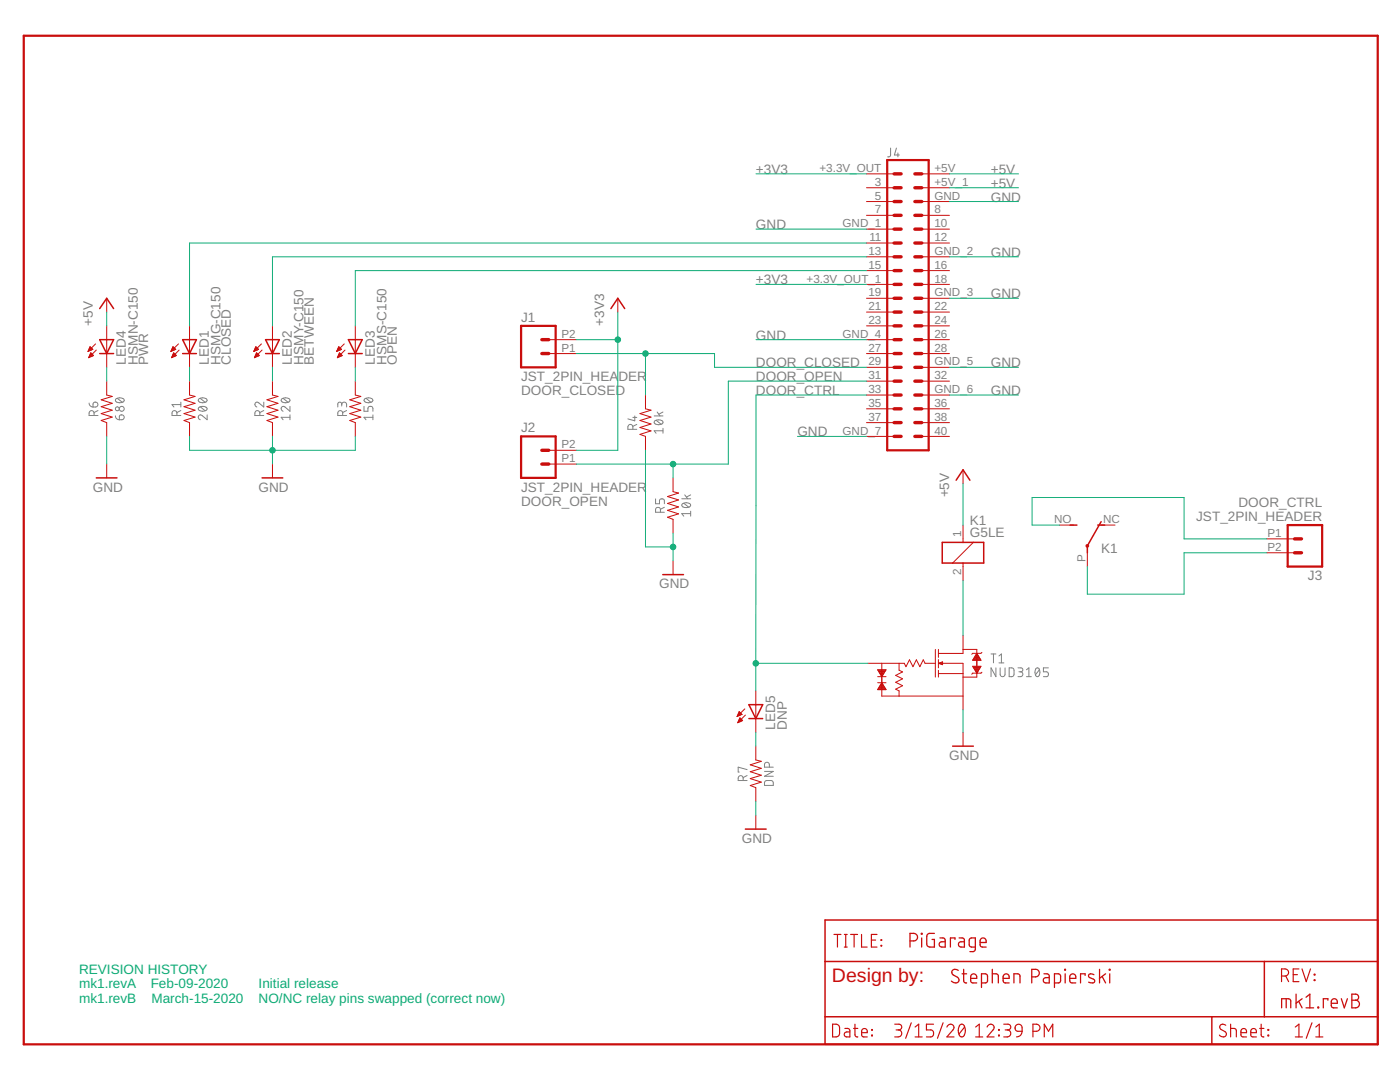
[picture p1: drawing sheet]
<svg xmlns="http://www.w3.org/2000/svg" width="279mm" height="216mm" viewBox="0 0 279 216" stroke-linecap="round" stroke-linejoin="round" font-family="sans-serif">
<g fill="none" stroke="#808080" stroke-width=".2">
<path d="M177.7 29.5v1.6l-.2 .2h-.4M178.9 29.5l-.4 1.4h1M179.2 30.5v.8M23.1 79.6a1.09 1.09 0 0 1 1.7 .3 1.04 1.04 0 0 1-1.8 0zM23.4 79.5l1 .8M39.7 79.6a1.11 1.11 0 0 1 1.6 .3 1.06 1.06 0 0 1-1.7 0zM40 79.5l.9 .8M56.2 79.6a1.09 1.09 0 0 1 1.7 .3 1.04 1.04 0 0 1-1.8 0zM56.5 79.5l1 .8M72.8 79.6a1.09 1.09 0 0 1 1.6 .3 1.06 1.06 0 0 1-1.8 0zM73 79.5l1 .8M17.8 80.4l.2 .6 .6 .2"/>
<path d="M18.7 80.3a.5 .5 0 0 1 .8 .2 .5 .5 0 0 1-.5 .7h-.4zM18.8 82.9v-.5a.5 .5 0 0 0-.5-.5 .5 .5 0 0 0-.5 .5v.5h1.8M19.6 81.9l-.8 .4M23 83l.3 .5 .5 .3M23.9 82.9a.51 .51 0 0 1 .8 .1 .51 .51 0 0 1-.4 .8h-.5zM35.3 82.9v-.5a.49 .49 0 0 0-.5-.5 .49 .49 0 0 0-.5 .5v.5h1.8M36.1 81.9l-.8 .4M36.1 80.7h-1.8l.4 .5M36.1 80.2v1M39.7 81.3a1.11 1.11 0 0 1 1.6 .3 1.06 1.06 0 0 1-1.7 0zM40 81.2l.9 .8M41.3 82.8v1l-1-.9a.48 .48 0 0 0-.7 .2 .48 .48 0 0 0 .4 .7"/>
<path d="M51.9 82.9v-.5a.5 .5 0 0 0-.5-.5 .5 .5 0 0 0-.5 .5v.5h1.7M52.6 80.2v1l-1-.8a.48 .48 0 0 0-.7 .1 .48 .48 0 0 0 .4 .7M52.6 81.9l-.7 .4M57.9 81.1v1l-1-.9a.48 .48 0 0 0-.8 .2 .48 .48 0 0 0 .4 .7M57.9 83.3h-1.8l.4 .5M57.9 82.8v1M68.2 80.7a.49 .49 0 0 1 .5-.5 .49 .49 0 0 1 .5 .5v.5M68.2 81v-.4a.39 .39 0 0 0-.4-.4 .39 .39 0 0 0-.4 .4v.6M68.4 82.9v-.5a.49 .49 0 0 0-.5-.5 .49 .49 0 0 0-.5 .5v.5h1.8M69.2 81.9l-.8 .4M72.6 81.1v1h.8v-.6a.51 .51 0 0 1 .5-.4 .51 .51 0 0 1 .5 .4v.6M74.4 83.3h-1.8l.4 .5"/>
<path d="M74.4 82.8v1M126.3 85.7v-.5a.5 .5 0 0 0-.5-.5 .5 .5 0 0 0-.5 .5v.5h1.8M126.3 83.3h.8M126.7 83v1l-1.4-.4M127.1 84.7l-.8 .4M130.6 83h1.7M130.7 84a1.09 1.09 0 0 1 1.6 .3 1.04 1.04 0 0 1-1.7 0zM130.8 99.5v1h.8v-.6a.5 .5 0 0 1 .5-.4 .5 .5 0 0 1 .5 .4v.6M130.9 83.9l1 .7M131.1 82.2l.6 .8M132.3 86h-1.7l.3 .4M132.3 85.5v.9"/>
<path d="M132.3 82.2l-.8 .5M136.1 99.5h1.7M136.7 98.7l.5 .8M137.8 98.7l-.8 .5M131.8 102.2v-.5a.49 .49 0 0 0-.5-.5 .49 .49 0 0 0-.5 .5v.5h1.8M132.6 101.2l-.8 .4M136.2 100.5a1.13 1.13 0 0 1 1.6 .3 1.06 1.06 0 0 1-1.7 0zM136.5 100.4l.9 .8M137.8 102.5h-1.7l.4 .5M137.8 102v1M197.8 130.5h1M198.3 130.5v1.8"/>
<path d="M198.8 133.3v1.7l-1-1.7v1.7M199.4 130.9l.5-.4v1.8M199.4 132.3h.9M199.6 133.3v1.2a.49 .49 0 0 0 .5 .5 .49 .49 0 0 0 .5-.5v-1.2M201.4 133.3h.6l.4 .3v1.1l-.4 .3h-.6zM203.2 133.3h.6a.39 .39 0 0 1 .3 .4 .39 .39 0 0 1-.3 .3h-.5M203.6 134a.49 .49 0 0 1 .5 .5 .49 .49 0 0 1-.5 .5h-.4M204.9 135h.9M204.9 133.6l.4-.3v1.7M206.8 133.4l.2-.1a1.01 1.01 0 0 1 0 1.7 1.11 1.11 0 0 1-.2-1.6zM207.4 133.6l-.7 1M209.2 133.3h-1v.7h.6a.49 .49 0 0 1 .4 .5 .49 .49 0 0 1-.4 .5h-.6"/>
<path d="M148.3 155.7v-.4a.5 .5 0 0 0-.5-.5 .5 .5 0 0 0-.5 .5v.4h1.8M149.1 153.6l-1.8-.5v1h.2M149.1 154.7l-.8 .5M152.6 153.9h1.7l-1.7 1h1.7M152.7 155.9l.4-.2 1 .1 .2 .3v.6h-1.7zM153.5 153.1v-.5a.49 .49 0 0 0-.4-.5 .49 .49 0 0 0-.5 .5v.5h1.7"/>
<circle cx="23.4" cy="81.6" r=".39"/>
<circle cx="24.3" cy="81.6" r=".48"/>
</g>
<g fill="none" stroke="#c90d0c" stroke-width=".3">
<path d="M19.9 70.5h2.8M19.9 67.8h2.8l-1.4 2.7zM19.9 61.6l1.4-2.1 1.4 2.1M36.4 70.5h2.8M36.4 67.8h2.8l-1.4 2.7zM53 70.5h2.8M53 67.8h2.8l-1.4 2.7zM69.5 67.8h2.8l-1.4 2.7zM69.5 70.5h2.8M121.9 61.6l1.4-2.1 1.4 2.1M19.2 95.4h4.1M52.3 95.4h4.1"/>
<path d="M190.8 95.8l1.4-2.1 1.4 2.1M132.3 114.7h4.1M188 108.2h8.3v4.2h-8.3zM213.6 104.8h1.3M219.1 104.8h1.4M219.8 104.1l-2.8 4.8v1.4M149.5 140.6h2.7l-1.4 2.8zM149.5 143.4h2.7M190.1 148.9h4.1M148.8 165.4h4.1M164.7 183.6h110.3v24.8h-110.3zM164.7 191.9h110.3"/>
<path d="M252.3 191.9v11M164.7 202.9h110.3M241.9 202.9v5.5"/>
</g>
<g fill="none" stroke="#c90d0c" stroke-width=".2">
<path d="M172.9 37.5h5.5M172.9 34.7h5.5M184 37.5h5.5M184 34.7h5.5M21.3 59.5v2.8M123.3 59.5v2.8M172.9 59.5h5.5M172.9 56.7h5.5M172.9 54h5.5M172.9 51.2h5.5M172.9 48.5h5.5M172.9 45.7h5.5"/>
<path d="M172.9 43h5.5M172.9 40.2h5.5M184 59.5h5.5M184 56.7h5.5M184 54h5.5M184 51.2h5.5M184 48.5h5.5M184 45.7h5.5M184 43h5.5M184 40.2h5.5M17.6 70.1h.1M17.6 70h.4"/>
<path d="M17.7 69.8h.6M17.7 71.3h.2M17.8 69.7h.7M17.8 69.6h.6M17.8 71.2h.4M17.8 71h.7M17.9 69.4h.3M17.9 70.9h.7M17.9 69.3h.2M18 70.8h.5M18 70.6h.3M18.1 70.5h.1"/>
<path d="M18.1 70.4l.6 .6-1 .4zM18.5 69.7l-.5-.5-.4 .9M18.5 69.7l-.9 .4M19.1 68.6l-1.5 1.5M19.2 69.8l-1.5 1.6M21.3 65v8.3M21.3 76.1v2.7l1.1 .3-2.2 .7 2.2 .7-2.2 .7 2.2 .7-2.2 .6 2.2 .7-2.2 .7 1.1 .4v2.8M34.1 70.1h.1M34.2 70h.3M34.2 69.8h.6M34.3 71.3h.1M34.3 69.7h.8"/>
<path d="M34.3 71.2h.4M34.4 69.6h.5M34.4 71h.7M34.4 69.4h.4M34.4 70.9h.7M34.5 69.3h.1M34.5 70.8h.5M34.6 70.6h.3M34.6 70.5h.2M34.6 70.4l.6 .6-1 .4zM35.1 69.7l-.6-.5-.4 .9M35.1 69.7l-1 .4"/>
<path d="M35.6 68.6l-1.5 1.5M35.8 69.8l-1.6 1.6M37.8 65v8.3M37.8 76.1v2.7l1.1 .3-2.2 .7 2.2 .7-2.2 .7 2.2 .7-2.2 .6 2.2 .7-2.2 .7 1.1 .4v2.8M50.7 70.1h.1M50.7 70h.4M50.8 69.8h.6M50.8 71.3h.2M50.8 69.7h.8M50.9 69.6h.6M50.9 71.2h.4M50.9 71h.7"/>
<path d="M50.9 69.4h.4M51 70.9h.7M51 69.3h.2M51.1 70.8h.5M51.1 70.6h.3M51.2 70.5h.1M51.2 70.4l.6 .6-1 .4zM51.6 69.7l-.5-.5-.4 .9M51.6 69.7l-.9 .4M52.2 68.6l-1.5 1.5M52.3 69.8l-1.5 1.6M54.4 65v8.3"/>
<path d="M54.4 76.1v2.7l1.1 .3-2.2 .7 2.2 .7-2.2 .7 2.2 .7-2.2 .6 2.2 .7-2.2 .7 1.1 .4v2.8M67.2 70.1h.1M67.3 70h.3M67.3 69.8h.6M67.4 71.3h.1M67.4 69.7h.7M67.4 71.2h.4M67.4 69.6h.6M67.5 71h.6M67.5 69.4h.4M67.5 69.3h.2M67.5 70.9h.7"/>
<path d="M67.6 70.8h.5M67.6 70.6h.4M67.7 70.5h.1M67.8 70.4l.5 .6-1 .4zM68.2 69.7l-.6-.5-.4 .9M68.2 69.7l-1 .4M68.7 68.6l-1.5 1.5M68.9 69.8l-1.6 1.6M70.9 65v8.3M70.9 76.1v2.7l1.1 .3-2.2 .7 2.2 .7-2.2 .7 2.2 .7-2.2 .6 2.2 .7-2.2 .7 1.1 .4v2.8M109.5 67.8h5.5M109.5 70.5h5.5"/>
<path d="M128.8 78.8v2.8l1.1 .3-2.2 .6 2.2 .7-2.2 .7 2.2 .7-2.2 .7 2.2 .7-2.2 .7 1.1 .4v2.8M172.9 67.8h5.5M172.9 65h5.5M172.9 62.3h5.5M172.9 70.5h5.5M172.9 73.3h5.5M172.9 76.1h5.5M172.9 78.8h5.5M184 67.8h5.5M184 65h5.5M184 62.3h5.5M184 70.5h5.5"/>
<path d="M184 73.3h5.5M184 76.1h5.5M184 78.8h5.5M21.3 92.6v2.8M54.4 92.6v2.8M109.5 92.6h5.5M109.5 89.9h5.5M134.3 95.4v2.7l1.1 .3-2.2 .7 2.2 .7-2.2 .7 2.2 .7-2.2 .6 2.2 .7-2.2 .7 1.1 .4v2.8M172.9 81.6h5.5M172.9 84.3h5.5M172.9 87.1h5.5M184 81.6h5.5"/>
<path d="M184 84.3h5.5M184 87.1h5.5M192.2 93.7v2.8M134.3 111.9v2.8M192.2 104.8v3.4M192.2 112.4v3.4M194.2 108.2l-4.1 4.2M211.5 104.8h2.7M217 110.3v2.8M219.8 104.8h2.7M252.8 107.5h5.6M252.8 110.3h5.6"/>
<path d="M150.8 137.9v8.2M173.2 132.4h7.3l.3 .6 .7-1.3 .7 1.3 .7-1.3 .7 1.3 .7-1.3 .3 .7h2.1M175.2 135h1.6M175.2 133.6h1.6l-.8 1.4zM175.2 136.2h1.6M175.2 133.7h1.6M175.2 137.5h1.5M175.3 133.9h1.4M175.3 137.3h1.4M175.4 134h1.2M175.4 137.2h1.2M175.5 134.1h1"/>
<path d="M175.5 137.1h1M175.5 134.3h.9M175.6 136.9h.8M175.6 134.4h.8M175.6 136.8h.7M175.7 134.5h.6M175.7 136.7h.6M175.8 134.7h.4M175.8 136.5h.4M175.9 134.8h.2M175.9 136.4h.2M175.9 134.9h.1"/>
<path d="M176 136.2h.1M176 132.4v6.5h16.2M176 136.2l.8 1.4h-1.6zM179.4 132.4v1.3l.7 .4-1.3 .7 1.3 .6-1.3 .7 1.3 .7-1.3 .7 .6 .4v1M186.7 129.6v5.5M187.3 129.6v1.6M187.3 131.6v1.7M187.3 133.8v1.3M187.3 134.4h4.9M187.3 132.4l.8-.3v.5zM187.4 132.4h4.8v9.2M187.6 132.2h.5"/>
<path d="M187.8 132.5h.3M188 132.1h.1M192.2 126.8v3.6h-4.9M192.2 129.6h2.7v5.5h-2.7M194.1 132.9h1.7l-.9 1.4zM194.2 133.1h1.5M194.2 131.6h1.5M194.2 133.2h1.4M194.3 131.4h1.3M194.3 133.3h1.3M194.4 131.3h1.1M194.4 133.5h1.1"/>
<path d="M194.5 131.2h.9M194.5 133.6h.9M194.5 131h.8M194.6 133.7h.7M194.6 130.9h.7M194.6 133.9h.6M194.7 130.8h.5M194.7 134h.5M194.8 130.6h.3M194.8 134.1h.3M194.9 130.5h.1M194.9 134.3h.1"/>
<path d="M194.9 130.4l.9 1.3h-1.7zM194.9 130.4h.1M196 130.2l-.2 .2h-1.7l-.2 .2M196 134.1l-.2 .2h-1.7l-.2 .2M147.1 142.9h.1M147.2 142.8h.3M147.2 142.7h.6M147.3 142.5h.8M147.3 144.1h.1M147.3 144h.4M147.3 142.4h.6M147.4 143.9h.6"/>
<path d="M147.4 142.3h.4M147.4 143.7h.8M147.5 142.1h.2M147.5 143.6h.5M147.5 142h.1M147.5 142l-.4 1M147.5 142l.6 .6M147.6 143.5h.3M147.6 143.3h.2M147.7 143.2l.5 .6-1 .4zM148.1 142.6l-1 .4M148.6 141.5l-1.5 1.5"/>
<path d="M148.8 142.7l-1.6 1.5M150.8 148.9v2.7l1.1 .3-2.2 .7 2.2 .7-2.2 .7 2.2 .7-2.2 .7 2.2 .7-2.2 .6 1.1 .5v2.7M192.2 146.1v2.8M150.8 162.7v2.7"/>
</g>
<g fill="none" stroke="#c90d0c" stroke-width=".44">
<path d="M4.7 7.1h270.3v201.3h-270.3zM177.1 31.9h8.2v58h-8.2zM104 65h6.9v8.3h-6.9zM104 87.1h6.9v8.3h-6.9zM257 104.8h6.9v8.3h-6.9z"/>
<circle cx="217" cy="108.9" r=".15"/>
</g>
<g fill="none" stroke="#c90d0c" stroke-width=".68">
<path d="M178.4 37.5h1.4M178.4 34.7h1.4M182.6 37.5h1.4M182.6 34.7h1.4M178.4 56.7h1.4M178.4 59.5h1.4M178.4 54h1.4M178.4 51.2h1.4M178.4 48.5h1.4M178.4 45.7h1.4M178.4 43h1.4M178.4 40.2h1.4"/>
<path d="M182.6 56.7h1.4M182.6 59.5h1.4M182.6 54h1.4M182.6 51.2h1.4M182.6 48.5h1.4M182.6 45.7h1.4M182.6 43h1.4M182.6 40.2h1.4M108.1 67.8h1.4M108.1 70.5h1.4M178.4 62.3h1.4M178.4 65h1.4"/>
<path d="M178.4 67.8h1.4M178.4 76.1h1.4M178.4 78.8h1.4M178.4 73.3h1.4M178.4 70.5h1.4M182.6 62.3h1.4M182.6 65h1.4M182.6 67.8h1.4M182.6 76.1h1.4M182.6 78.8h1.4M182.6 73.3h1.4M182.6 70.5h1.4"/>
<path d="M108.1 89.9h1.4M108.1 92.6h1.4M178.4 81.6h1.4M178.4 84.3h1.4M178.4 87.1h1.4M182.6 81.6h1.4M182.6 84.3h1.4M182.6 87.1h1.4M258.4 110.3h1.3M258.4 107.5h1.3"/>
</g>
<g fill="none" stroke="#c90d0c" stroke-width=".23">
<path d="M166.4 186.5h1.4M167.1 186.5v2.5M168.5 186.5h.6M168.5 189h.6M168.8 186.5v2.5M169.8 186.5h1.4M170.5 186.5v2.5M171.9 186.5v2.5h1.2M173.9 187.6h.9M175 186.5h-1.1v2.5h1.1M175.8 187.5l.2 .1zM175.8 188.6l.2 .2z"/>
<path d="M255.8 194.8h.7a.71 .71 0 0 0 .7-.8 .71 .71 0 0 0-.7-.7h-.7v2.6M256.6 194.8l.6 1.1M258.1 194.5h.8M259.2 193.3h-1.1v2.6h1.1M259.8 193.3l.9 2.6 .8-2.6M262.3 194.4h.1v.1h-.1zM262.3 195.5h.1v.2h-.1zM166.2 204.4a1.21 1.21 0 0 1 1.2 .3l.2 .4-.2 1.5a1.21 1.21 0 0 1-1.2 .3zM168.6 205.2l.7 .1 .3 .3v1.3h-.6a.5 .5 0 0 1-.5-.5 .5 .5 0 0 1 .5-.5h.6M170.3 205.2h.9M170.6 204.4v2.1l.2 .3 .4 .1M172 206.1h1.1a.59 .59 0 0 0-.4-.9 .59 .59 0 0 0-.7 .6l.1 1 1 .1"/>
<path d="M174 205.4l.1 .2zM174 206.5l.1 .2zM178.6 204.4h.8a.57 .57 0 0 1 .6 .5 .57 .57 0 0 1-.6 .6h-.6M179.3 205.5a.7 .7 0 0 1 .7 .7 .7 .7 0 0 1-.7 .7h-.7M181.9 204.1l-1.2 3.1M182.6 206.9h1.4M182.6 204.9l.7-.5v2.5M186.3 204.4h-1.4v1.1h.8a.71 .71 0 0 1 .6 .7 .71 .71 0 0 1-.6 .7h-.8M188.2 204.1l-1.1 3.1M189 204.9a.7 .7 0 0 1 1-.5 .7 .7 0 0 1 .2 1.1l-1.2 1.4h1.4M191.5 204.6a.58 .58 0 0 1 .7-.2 .58 .58 0 0 1 .4 .6 1.63 1.63 0 0 1-.5 1.9h-.1a1.28 1.28 0 0 1-.7-1.9zM192.5 204.9l-1.1 1.4"/>
<path d="M194.7 206.9h1.4M194.7 204.9l.7-.5v2.5M197 204.9a.69 .69 0 0 1 1-.5 .69 .69 0 0 1 .2 1.1l-1.2 1.4h1.4M199.3 206.5h.1v.2h-.1zM199.3 205.4h.1v.2h-.1zM200.3 204.4h.9a.57 .57 0 0 1 .5 .5 .57 .57 0 0 1-.5 .6h-.6M201 205.5a.7 .7 0 0 1 .7 .7 .7 .7 0 0 1-.7 .7h-.7M202.7 204.7a.7 .7 0 0 1 .8-.3 .7 .7 0 0 1 .5 .7v.7h-.9a.68 .68 0 0 1-.4-1.1zM204 205.8l-.1 .3a1.06 1.06 0 0 1-1 .8M206.1 205.8h.7a.71 .71 0 0 0 .8-.7 .71 .71 0 0 0-.8-.7h-.7v2.5M208.4 206.9v-2.5l.9 1.4 .8-1.4v2.5M244.6 204.6a.64 .64 0 0 0-.9-.1 .64 .64 0 0 0 0 .9l.8 .4a.61 .61 0 0 1 .1 .9 .61 .61 0 0 1-.9 .1l-.3-.3"/>
<path d="M245.6 205.2l1 .1 .1 .3v1.3M245.6 204.4v2.5M247.6 206.1h1.2a.59 .59 0 0 0-.4-.9 .59 .59 0 0 0-.8 .6l.2 1 1 .1M249.6 206.1h1.1a.59 .59 0 0 0-.4-.9 .59 .59 0 0 0-.7 .6l.1 1 1 .1M251.4 205.2h.8M251.7 204.4v2.3l.2 .2h.3M253 206.5h.2v.2h-.2zM253 205.4h.2v.2h-.2zM258.5 206.9h1.4M258.5 204.9l.7-.5v2.5M261.8 204.1l-1.1 3.1M262.6 206.9h1.4"/>
<path d="M262.6 204.9l.7-.5v2.5"/>
</g>
<g fill="none" stroke="#c90d0c" stroke-width=".25">
<path d="M181.6 187.7h.8a.75 .75 0 0 0 .7-.7 .75 .75 0 0 0-.7-.8h-.8v2.8M183.9 186.2h.1v.2h-.1zM183.9 187.2v1.8M186.5 186.2l-1.1 .1-.4 .4v1.9l.4 .3 1.1 .1v-1.5h-.5M187.6 187.2h.8l.2 .4v1.4h-.6a.53 .53 0 0 1-.6-.6 .53 .53 0 0 1 .6-.5h.6M190.6 187.5v-.3h-.9v1.8M191.2 193.6a.68 .68 0 0 0-1-.1 .68 .68 0 0 0 0 1l.9 .5a.66 .66 0 0 1 .1 1 .66 .66 0 0 1-.9 0l-.4-.2M191.4 187.2h.8l.2 .2 .1 1.6h-.7a.53 .53 0 0 1-.5-.6 .53 .53 0 0 1 .5-.5h.7M192 194.3h.9M192.3 193.4v2.5l.3 .2h.3M193.7 195.2h1.2a.63 .63 0 0 0-.4-.8 .63 .63 0 0 0-.8 .5l.1 1.1 1.1 .1M194.6 189h-.7l-.4-.3-.1-1.1 .3-.4h.9v2.2l-.2 .4-.8 .1"/>
<path d="M195.6 188.1h1.2a.63 .63 0 0 0-.4-.9 .63 .63 0 0 0-.8 .5l.1 1.1 1.1 .2M195.9 196.1h.9l.3-.2v-1.3l-.3-.2-.9-.1v2.7M198 194.3l1 .1 .2 .2v1.5M198 193.4v2.7M200.2 195.2h1.2a.63 .63 0 0 0-.4-.9 .63 .63 0 0 0-.8 .6l.1 1.1 1.1 .1M202.4 196.1v-1.8l.9 .1 .2 .2 .1 1.5M205.9 194.9h.8a.75 .75 0 0 0 .7-.7 .75 .75 0 0 0-.7-.8h-.8v2.7M208.3 194.3l.8 .1 .3 .2v1.5h-.7a.53 .53 0 0 1-.5-.5 .53 .53 0 0 1 .5-.5h.7M210.4 196.1h1l.2-.2 .1-1.1-.3-.4-1-.1v2.7M212.5 193.4h.1v.2h-.1zM212.6 194.3v1.8M213.5 195.2h1.2a.63 .63 0 0 0-.4-.9 .63 .63 0 0 0-.8 .6l.1 1.1 1.1 .1"/>
<path d="M216.6 194.6v-.3h-1v1.8M218.3 194.5a.72 .72 0 0 0-1 .1v.4l1.1 .5 .1 .2-.3 .4-.9-.1M219.4 193.4v2.7M220 194.9l.6 1.2M220.6 194.3l-1.2 .9M221.4 193.4h.1v.2h-.1zM221.5 194.3v1.8M256.7 199.3v1.8M258.7 198.4v2.7M259.2 199.8l.7 1.3M259.9 199.3l-1.2 .9M260.6 199l.8-.6v2.7"/>
<path d="M265 199.6v-.3h-.9v1.8M267.7 199.3l.6 1.8 .6-1.8M269.8 198.4h.8a.6 .6 0 0 1 .5 .6 .6 .6 0 0 1-.5 .6 .76 .76 0 0 1 .7 .7 .76 .76 0 0 1-.7 .8h-.8zM269.8 199.6h.8M255.8 201.1v-1.8h1.3l.4 .1 .1 .3v1.4M260.6 201.1h1.6M263 201h.2v.1h-.2zM265.7 200.2h1.2a.63 .63 0 0 0-.4-.9 .63 .63 0 0 0-.8 .6l.1 1.1 1.1 .1"/>
</g>
<g fill="none" stroke="#0dab76" stroke-width=".2">
<path d="M150.9 34.7h22M189.5 34.7h13.8M189.5 37.5h13.8M150.9 45.7h22M150.9 56.7h22M172.9 51.2h-118.5v13.8M172.9 48.5h-135.1v16.5M172.9 54h-102v11M189.5 40.2h13.8M189.5 51.2h13.8M189.5 59.5h13.8M21.3 62.3v2.7"/>
<path d="M21.3 73.3v2.8M37.8 73.3v2.8M54.4 73.3v2.8M70.9 73.3v2.8M115 70.5h27.6v2.8h30.3M115 67.8h8.3M123.3 62.3v27.6h-8.3M128.8 70.5v8.3M150.9 67.8h22M172.9 78.8h-22l-.1 53.6M172.9 76.1h-27.5v16.5h-30.4M189.5 73.3h13.8"/>
<path d="M189.5 78.8h13.8M21.3 87.1v5.5M37.8 87.1v2.8h33.1v-2.8M54.4 87.1v5.5M128.8 89.9v19.2h5.5M134.3 92.6v2.8M159.2 87.1h13.7M192.2 96.5v8.3M134.3 106.4v5.5M192.2 115.8v11M211.5 104.8h-5.5v-5.5h30.3v8.2h16.5M252.8 110.3h-16.5v8.3h-19.3v-5.5"/>
<path d="M150.8 132.4v5.5M150.8 132.4h22.4M150.8 146.1v2.8M150.8 159.9v2.8M192.2 141.6v4.5"/>
</g>
<g fill="#0dab76" stroke="#0dab76" stroke-width=".2">
<circle cx="134.3" cy="109.1" r=".55"/>
<circle cx="54.4" cy="89.9" r=".55"/>
<circle cx="128.8" cy="70.5" r=".55"/>
<circle cx="134.3" cy="92.6" r=".55"/>
<circle cx="150.8" cy="132.4" r=".55"/>
<circle cx="123.3" cy="67.8" r=".55"/>
</g>
<text font-size="3.9" fill="#c90d0c" x="166" y="196">Design by:</text>
<g font-size="2.7" fill="#808080">
<text x="150.9" y="34.7">+3V3</text>
<text x="197.7" y="34.7">+5V</text>
<text x="197.7" y="40.2">GND</text>
<text x="197.7" y="37.5">+5V</text>
<text x="150.9" y="45.7">GND</text>
<text x="197.7" y="51.2">GND</text>
<text x="150.9" y="56.8">+3V3</text>
<text x="197.7" y="59.5">GND</text>
<text x="18.5" y="65" transform="rotate(-90 18.5 65)">+5V</text>
<text x="104" y="64.2">J1</text>
<text x="120.5" y="65" transform="rotate(-90 120.5 65)">+3V3</text>
<text x="150.9" y="67.8">GND</text>
<text x="25.1" y="72.7" transform="rotate(-90 25.1 72.7)">LED4</text>
<text x="27.5" y="72.7" transform="rotate(-90 27.5 72.7)">HSMN-C150</text>
<text x="29.6" y="72.8" transform="rotate(-90 29.6 72.8)">PWR</text>
<text x="41.7" y="72.7" transform="rotate(-90 41.7 72.7)">LED1</text>
<text x="44" y="72.7" transform="rotate(-90 44 72.7)">HSMG-C150</text>
<text x="46.1" y="72.8" transform="rotate(-90 46.1 72.8)">CLOSED</text>
<text x="58.2" y="72.7" transform="rotate(-90 58.2 72.7)">LED2</text>
<text x="60.6" y="72.7" transform="rotate(-90 60.6 72.7)">HSMY-C150</text>
<text x="62.6" y="72.8" transform="rotate(-90 62.6 72.8)">BETWEEN</text>
<text x="74.8" y="72.7" transform="rotate(-90 74.8 72.7)">LED3</text>
<text x="77.1" y="72.7" transform="rotate(-90 77.1 72.7)">HSMS-C150</text>
<text x="79.2" y="72.8" transform="rotate(-90 79.2 72.8)">OPEN</text>
<text x="104" y="76.1">JST_2PIN_HEA</text>
<text x="123.4" y="76.1">DER</text>
<text x="150.9" y="73.3">DOOR_CLOSED</text>
<text x="150.9" y="76.1">DOOR_OPEN</text>
<text x="197.7" y="73.3">GND</text>
<text x="104" y="78.8">DOOR_CLOSED</text>
<text x="150.9" y="78.8">DOOR_CTRL</text>
<text x="197.7" y="78.8">GND</text>
<text x="104" y="86.3">J2</text>
<text x="159.1" y="87.1">GND</text>
<text x="18.5" y="98.1">GND</text>
<text x="51.6" y="98.1">GND</text>
<text x="104" y="100.9">DOOR_OPEN</text>
<text x="104" y="98.1">JST_2PIN_HEADER</text>
<text x="189.4" y="99.3" transform="rotate(-90 189.4 99.3)">+5V</text>
<text x="247.2" y="101.2">DOOR_CTRL</text>
<text x="193.6" y="107.1">G5LE</text>
<text x="193.6" y="104.8">K1</text>
<text x="238.7" y="103.9">JST_2PIN_HEADER</text>
<text x="219.8" y="110.3">K1</text>
<text x="131.6" y="117.4">GND</text>
<text x="261" y="115.8">J3</text>
<text x="154.7" y="145.6" transform="rotate(-90 154.7 145.6)">LED5</text>
<text x="157" y="145.6" transform="rotate(-90 157 145.6)">DNP</text>
<text x="189.4" y="151.6">GND</text>
<text x="148.1" y="168.2">GND</text>
</g>
<g font-size="2.7" fill="#0dab76">
<text x="15.8" y="194.3">REVISION HISTORY</text>
<text x="15.8" y="197.2">mk1.revA</text>
<text x="30.1" y="197.2">Feb-09-2020</text>
<text x="51.6" y="197.2">Initial release</text>
<text x="15.8" y="200.1">mk1.revB</text>
<text x="30.2" y="200.1">March-15-2020</text>
<text x="51.6" y="200.1">NO/NC relay pins swapped (correct now)</text>
</g>
<g font-size="2.3" fill="#808080">
<text x="163.5" y="34.3">+3.3V_OUT</text>
<text x="186.5" y="34.3">+5V</text>
<text x="174.6" y="37.1">3</text>
<text x="174.6" y="39.8">5</text>
<text x="186.5" y="39.8">GND</text>
<text x="186.5" y="37.1">+5V_1</text>
<text x="168.1" y="45.3">GND_1</text>
<text x="174.6" y="42.6">7</text>
<text x="186.5" y="45.3">10</text>
<text x="186.5" y="42.6">8</text>
<text x="173.3" y="50.9">13</text>
<text x="173.3" y="53.6">15</text>
<text x="173.5" y="48.1">11</text>
<text x="186.5" y="53.6">16</text>
<text x="186.5" y="50.9">GND_2</text>
<text x="186.5" y="48.1">12</text>
<text x="161" y="56.4">+3.3V_OUT_1</text>
<text x="173.3" y="59.1">19</text>
<text x="186.5" y="59.1">GND_3</text>
<text x="186.5" y="56.4">18</text>
<text x="173.3" y="61.9">21</text>
<text x="173.3" y="64.6">23</text>
<text x="186.5" y="64.6">24</text>
<text x="186.5" y="61.9">22</text>
<text x="112.1" y="70.2">P1</text>
<text x="112.1" y="67.4">P2</text>
<text x="168.1" y="67.4">GND_4</text>
<text x="173.3" y="70.2">27</text>
<text x="186.5" y="67.4">26</text>
<text x="186.5" y="70.2">28</text>
<text x="173.3" y="72.9">29</text>
<text x="173.3" y="75.7">31</text>
<text x="186.5" y="72.9">GND_5</text>
<text x="186.5" y="75.7">32</text>
<text x="173.3" y="78.4">33</text>
<text x="173.3" y="81.2">35</text>
<text x="173.3" y="83.9">37</text>
<text x="186.5" y="78.4">GND_6</text>
<text x="186.5" y="81.2">36</text>
<text x="186.5" y="83.9">38</text>
<text x="112.1" y="89.5">P2</text>
<text x="168.1" y="86.7">GND_7</text>
<text x="186.5" y="86.7">40</text>
<text x="112.1" y="92.2">P1</text>
<text x="191.8" y="107.1" transform="rotate(-90 191.8 107.1)">1</text>
<text x="210.4" y="104.4">NO</text>
<text x="220.1" y="104.4">NC</text>
<text x="253" y="107.1">P1</text>
<text x="216.6" y="112.2" transform="rotate(-90 216.6 112.2)">P</text>
<text x="253" y="109.9">P2</text>
<text x="191.8" y="114.7" transform="rotate(-90 191.8 114.7)">2</text>
</g>
</svg>
